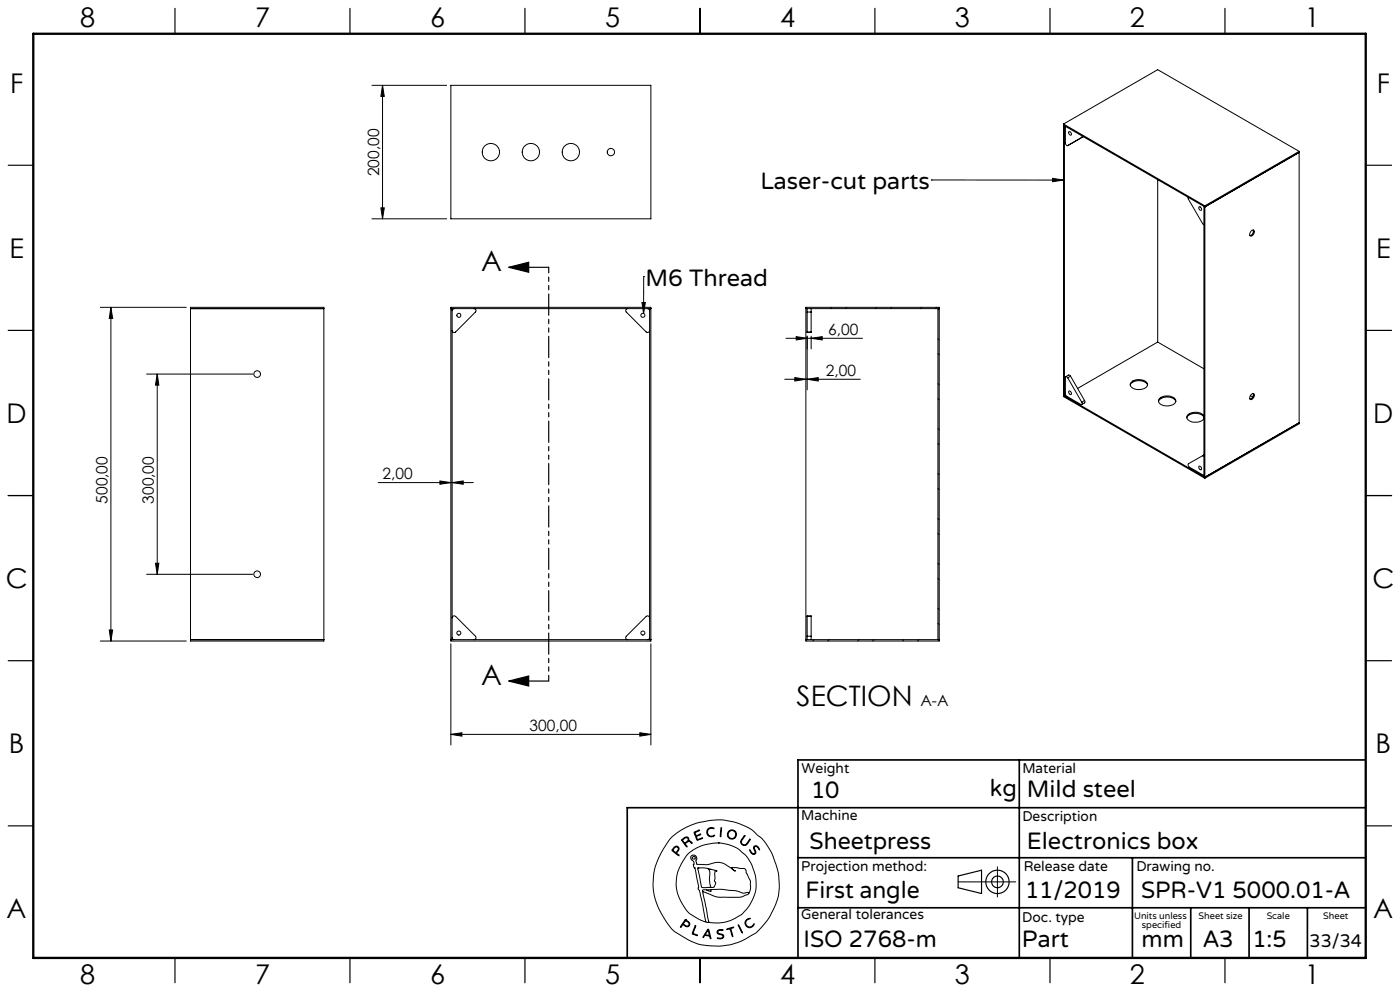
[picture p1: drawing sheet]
<svg xmlns="http://www.w3.org/2000/svg" width="420mm" height="297mm" viewBox="0 0 420 297" stroke-linecap="round" stroke-linejoin="round" font-family="sans-serif">
<g fill="none" stroke="#000" stroke-width=".3">
<path d="M111.6 25.6h22.4M114.8 25.6v40M114.8 25.6l.5 3.3h-1zM135.3 25.6h60v40h-60zM319.1 37.2v81.6l42.4 24.5M319.1 37.2l42.4 24.5M319.1 37.2l28.2-16.3 42.4 24.5M319.6 37.8v5.1a.72 .72 0 0 0 .7 .7M320.7 39.5a.56 .56 0 0 1 .6 .3 .56 .56 0 0 1-.2 .7l-.4-.4zM279.4 53.9h.1M279.4 53.9l39.7 .1M315.7 53.4l3.4 .6-3.4 .5z"/>
<path d="M324.5 41.2l-4.2 2.4M324.5 41.2l.5-.2-4.7 2.6M324.6 40.7l-.1 .5M347.3 53.9v48.6M356.4 59.1l.1 .6 4.3 7.4 .4 .2M389.7 45.7l-28.2 16.3M389.7 45.4v81.6l-28.2 16.3M389.7 45.4l-28.2 16.3M111.6 65.6h22.4M114.3 62.3h1l-.5 3.3zM359.7 62.1a.56 .56 0 0 1 .7 .2 .56 .56 0 0 1-.2 .7l-.4-.3zM361.5 62l-42.4-24.5 .2 .2v81"/>
<path d="M361.5 62l-.3-.2v81l.3 .2M361.5 61.7v81.6M375.4 69.2a.56 .56 0 0 1 .8-.2 .56 .56 0 0 1 0 .9 .71 .71 0 0 1-.5 .8 .71 .71 0 0 1-.8-.3zM376 68.9a1.28 1.28 0 0 1-1 1.7M30.1 92.1h25.8M33.3 92.1l.5 3.3h-1zM33.3 92.1v100M57.1 92.1h40.1v100h-40.1zM57.1 92.5h40.1M135.3 92.1h60v100h-60zM135.3 92.5h60M135.6 92.5v99.2"/>
<path d="M136.2 92.5l-.4 .2-.2 .4M142.2 92.5a.6 .6 0 0 1 .6 .4 .6 .6 0 0 1-.2 .6l-5.9 6a.62 .62 0 0 1-.7 .1 .62 .62 0 0 1-.4-.5M188.3 92.5a.6 .6 0 0 0-.5 .4 .6 .6 0 0 0 .1 .6l6 6a.6 .6 0 0 0 .6 .1 .6 .6 0 0 0 .4-.5M192.6 90.7h1l-.5 3.2zM193.1 82.9h.1M193.1 82.9v11M194.3 92.5l.4 .2 .2 .4M194.9 92.5v99.2M241.8 92.1h40v100h-40zM241.8 92.5h40M242.1 92.5v1M242.1 99.5v.2h1.2v-.2"/>
<path d="M242.1 93.5v6M242.1 93.5h1.2M242.1 99.5h1.2M243.3 92.5v1M243.3 93.5v6M249.6 92.1l-.4 .4M254 92.1l-.4 .4M263 92.1l-.4 .4M267.5 92.1l-.4 .4M276.5 92.1l-.4 .4M281 92.1l-.4 .4M281.8 92.9l-.4-.4v99.2"/>
<path d="M44 112.1h31.9M47.2 112.1l.5 3.3h-1.1zM47.2 112.1v60M235.4 113.7h22.7M235.8 101.4h23M238.4 113.2l3.4 .5-3.4 .5zM238.9 100.9l3.2 .5-3.2 .5zM242.1 100.7v16.1M242.1 113.7l3.4-.5v1zM243.3 101.4l3.4-.5v1zM243.3 100.7v3.9M281.4 119.4l.4 .4"/>
<path d="M281.4 106l.4 .4M281.4 115l.4 .4M281.4 101.5l.4 .4M319.3 118.7l-.2-.2 42.4 24.5M319.7 118.5l-.4 .2M320.3 113.2a.36 .36 0 0 0-.3-.3 .36 .36 0 0 0-.4 .3l.1 5.3 4.5 2.7a.36 .36 0 0 0 .5-.2 .36 .36 0 0 0-.2-.5M320.3 113.2l4.2 7.3M320.6 117.3a.57 .57 0 0 1 .7 .2 .57 .57 0 0 1-.1 .7l-.6-.4zM321.2 112.7l-.6-.3-.9 .5M321.2 112.7l-.9 .5M321.2 112.7l4.2 7.3M339.1 115.4a3.1 3.1 0 0 1 5.1 0"/>
<path d="M339.3 114.6a3.4 3.4 0 0 1 4.9 .4 1.81 1.81 0 0 1-2.2 1.7 2.25 2.25 0 0 1-2.9-1.6zM347.3 102.5l-24 13.9M347.3 102.5l13.9 8M347.8 119.5a3.6 3.6 0 0 1 4.9 .3 1.86 1.86 0 0 1-2.2 1.8 2.31 2.31 0 0 1-2.9-1.6zM375.1 118.6l.7 .4M375.4 118.2a.56 .56 0 0 1 .8-.2 .56 .56 0 0 1 0 .9 .71 .71 0 0 1-.5 .8 .71 .71 0 0 1-.8-.3zM376 117.9a1.32 1.32 0 0 1-1 1.7M281.4 132.9l.4 .4M281.4 128.4l.4 .4M325.4 120l.1 .6-1 .6M325.4 120l-.9 .5M347.6 120.3a3.2 3.2 0 0 1 5.1 0"/>
<path d="M359.7 139.8a.58 .58 0 0 1 .7 .3 .58 .58 0 0 1-.2 .7l-.4-.3zM360.8 136.6l-4.3 2.4-.1 .3 .4 .7 4.4 2.5M360.8 136.6l.4 .1M361.2 124.7a3.2 3.2 0 0 0-5.1 .2 2.21 2.21 0 0 0 2.9 1.6 2.45 2.45 0 0 0 2.2-1.1M361.2 125.1a3.4 3.4 0 0 0-5.1-.1v.2M361.2 136.3l-.4 .3M389.7 126.7l-28.2 16.3M113.5 144.6h28.5M132 144.1l3.3 .5-3.3 .5zM135.6 144.6l3.4-.5v1zM281.4 159.8l.4 .5M281.4 146.4l.4 .4"/>
<path d="M281.4 155.4l.4 .4M281.4 141.9l.4 .4M44 172.1h31.9M46.6 168.8h1.1l-.5 3.3zM281.4 173.3l.4 .4M281.4 168.8l.4 .4M30.1 192.1h25.8M32.8 188.8h1l-.5 3.3zM57.1 191.7h40.1M135.3 193v30.3M135.3 191.7h60M135.6 185.2a.62 .62 0 0 1 .4-.6 .62 .62 0 0 1 .7 .1l5.9 6a.59 .59 0 0 1 .2 .6 .59 .59 0 0 1-.6 .4"/>
<path d="M135.6 191.1l.2 .4 .4 .2M194.9 185.2a.6 .6 0 0 0-.4-.6 .6 .6 0 0 0-.6 .1l-6 6a.59 .59 0 0 0-.2 .6 .59 .59 0 0 0 .6 .4M194.9 191.1l-.1 .3-.5 .3M195.3 193v30.3M241.8 191.7h40M242.1 190.7v1M242.1 184.7v-.1h1.2v.1M242.1 184.7v6M242.1 190.7h1.2M242.1 184.7h1.2M243.3 190.7v1M243.3 184.7v6"/>
<path d="M244.2 191.7l-.4 .4M248.7 191.7l-.4 .4M257.7 191.7l-.4 .4M262.2 191.7l-.4 .4M271.2 191.7l-.4 .4M275.7 191.7l-.4 .4M281.4 186.8l.4 .4M281.4 182.3l.4 .4M191.9 219.6l3.4 .5-3.4 .5zM135.3 220.1l3.3-.5v1zM135.3 220.1h60M201.3 251.1l2.8-2.2 4.5-2.1 4.8-1 3.2-.1 3.7 .7 3.3 1.2 2 1.1 2.8 2.4 1.5 1.8 1.8 3.2 1.8 5.3 .3 3.5-.2 3-.8 2.8-1.7 3.7-1.8 2.5a16.5 16.5 0 0 1-6.7 5l-3.3 1.2-2.9 .4h-3.4l-2.9-.4-3.7-1.5-3.8-2.3-1.1-.9-1.2-1.6-2.3-3.7-1.2-2.8-.6-2.2-.3-3.1 .3-3.5 .9-3.2 2-4z"/>
<path d="M202 254.1l.7-.5 .6 .1 .4 .6-.1 .6a.64 .64 0 0 0-.3 1.1l.4 .5-1.7-1.2a.52 .52 0 0 1-.4-.5 .52 .52 0 0 1 .4-.6zM202.4 254l.4-.2 .5 .1 .2 .5-.2 .4a.73 .73 0 0 1-.7 .6 .73 .73 0 0 1-.7-.7zM204.5 251.6l1.1-.7h.6l.4 .3 .1 .8 .6 .2 .3 .5-.8-.5-.6 .2a.61 .61 0 0 0-.6 .5 .61 .61 0 0 0 .5 .7l-.1 .3-1.5-2zM204.8 251.7l.8-.6h.6l.2 .6-.5 .6a.52 .52 0 0 1-.6 .3 .52 .52 0 0 1-.4-.5zM208.2 249.4l1.7-.6-1 .5a.57 .57 0 0 0-.2 .9 .57 .57 0 0 0 .9 0l.6-.2-.8 .5a.46 .46 0 0 0-.5 .4 .46 .46 0 0 0 .3 .5l.1 .2 1.5-.5-1.7 .7zM212.3 248.5l.8-.5 1 .2 .1 .2-.9-.2-.7 .3-.3 .5v.7l.1 .4 .6 .4 1.3-.2a.53 .53 0 0 1-.3 .5 .53 .53 0 0 1-.5 0l-.9-.2-.4-.4-.2-1zM215.5 252.6l2.7 .4 3 1.2 2.3 1.9 .9 1.2 1.3 2.2 1.1 3.8-.1 3.5-.8 2.5a11.7 11.7 0 0 1-8.9 7.2l-2.6 .1-1.7-.2M215.5 252.6l-4.1 .6-3.4 1.5-2.1 1.8-2.1 3.5-.5 1.4-.4 2 .1 3 .9 2.9 2 3.4a9.1 9.1 0 0 0 4 2.9l1.9 .8M215.5 252.6h.1M216.3 248.1h.2v.6l-.2 1.9-.2 .2zM223.3 250.5l.1-.1 .1 .2-1.1 1.6 .2 .7 .7 .3a3.3 3.3 0 0 0 1.7-1.7v.2l-1 1.5-.4 .2-.7-.1-.6-.5-.1-.6zM224.9 254.7l.7 .9 .5 .3 .4-.3-.4-1.4 .2-.6h.9l.7 1-.1 .1-.9-1-.5 .1-.1 .4 .5 1.4-.6 .5-.9-.5z"/>
<path d="M299.2 259.8v9M205.6 275.6l-1.4 2-.1 .2h.2a.69 .69 0 0 1 .6-.6 .69 .69 0 0 1 .8 .4l.9 .1 .3-.9-1.3-1.2M205.6 275.6h.1M205.6 275.9l-.3 .5M205.7 275.9l1 .9-.1 .6-.6 .1a.7 .7 0 0 1-.9-.9l.2-.2M205.7 275.9h.1M208.5 277.5l.2-.1v.2l-.5 1.4a.56 .56 0 0 0-.2 .7 .56 .56 0 0 0 .7 .3l.5 .4-1.6-.6zM209.3 260.2l2.3-.1 3.1 .8 .4 .3a.35 .35 0 0 0-.5-.2 .35 .35 0 0 0-.1 .5v1.8l-.2 .7 .4 .8-.4 1-.5 .2h-2.6a.85 .85 0 0 1-.8-.2 .85 .85 0 0 1-.1-.9zM209.4 260.1h.1M210.8 267.2l1.9 9.2M210.8 267.2l3.7 1.5 1.3 .2h6.3l2.1-.8 .4-.3M211.8 276.4h.9"/>
<path d="M211.9 266.7h-1.1v.5M212.1 260.2a2.12 2.12 0 0 1 .8 2.7v1.9l.3 .9-.3 .2M212.3 278.6l.1-.1a4.3 4.3 0 0 1 .9 2.6v.2h-.2a.74 .74 0 0 0-.8-.8l-.2-.1a.82 .82 0 0 0-1.1 .6l-.1-.3zM212.3 278.9l.4 .9a.4 .4 0 0 1-.1 .6 .4 .4 0 0 1-.6-.2l-.4-.1zM212.4 278.9h.1M212.7 276.4h.1M213 260.6h.1M213.3 266.6l3.2-.1 4.2 .4 2.3 .8 1.1-.2a.3 .3 0 0 1 .4-.1 .3 .3 0 0 1 .1 .4M213.3 266.6v.6l-1.4-.5M213.3 266.6l-1.4 .1M215.3 278.9l.6-.3 1 .1v.2h-1.4l-.2 .6 .3 .2 1.4 .5 .1 .5-.2 .4-.6 .3-1.1-.2h1.1l.6-.5-.3-.5-1.4-.5-.1-.4zM218 278.4l2.1-.5-.8 .4 .5 2.4-.8-2.3-.8 .2z"/>
<path d="M221.5 277.2l1.2 2.2v.2zM221.5 277.1h.1M224 275.6l.7-.4 .3 .1-.8 .4-.4 .6v.6l.5 .7 .9 .2 .9-.9a.41 .41 0 0 1 .1 .5 .41 .41 0 0 1-.4 .2l-1 .5-.9-.5-.4-1.1zM224.6 267.8l.5-1.4v-2.3l-1.7-3.8-3.9-.3 .3 .5 .8 .6h-.1l-3.1-2.2-1.7-.5-3.6 .7-3-.1-.3-.9 .3-.8-.3-.7-.6-.3-.7 .1-.3 .4v.4l1 1.1-.1 1.4 .4 .5 1.1 5.4-.2 .8 .4 .4 .3 1.1 1.7 8.5M287.4 264.3h17.3"/>
<circle cx="147.3" cy="45.6" r="2.6"/>
<circle cx="159.3" cy="45.6" r="2.6"/>
<circle cx="171.3" cy="45.6" r="2.6"/>
<circle cx="183.3" cy="45.6" r="1.09"/>
<circle cx="137.7" cy="94.5" r=".61"/>
<circle cx="192.9" cy="94.5" r=".61"/>
<circle cx="77.1" cy="112.1" r=".99"/>
<circle cx="77.1" cy="172.1" r=".99"/>
<circle cx="137.7" cy="189.7" r=".61"/>
<circle cx="192.9" cy="189.7" r=".61"/>
<circle cx="208.1" cy="257.1" r=".44"/>
<circle cx="219.5" cy="250.1" r="1.17"/>
<circle cx="219.6" cy="250.1" r="1.38"/>
</g>
<g fill="none" stroke="#000" stroke-width=".35">
<path d="M52.5 2.5v7.5M105 2.5v7.5M157.5 2.5v7.5M210 2.5v7.5M262.5 2.5v7.5M315 2.5v7.5M367.5 2.5v7.5M2.5 49.5h7.5M410 49.5h7.5M2.5 99h7.5M152.6 80.1l6-1.5v3zM152.6 80.1h12"/>
<path d="M410 99h7.5M2.5 148.5h7.5M410 148.5h7.5M2.5 198h7.5M410 198h7.5M152.6 204.1l6-1.5v3zM152.6 204.1h12M2.5 247.5h7.5M410 247.5h7.5M287.4 262.5l7.1-1.7v7l-7.1-1.7zM52.5 287v7.5M105 287v7.5"/>
<path d="M157.5 287v7.5M210 287v7.5M262.5 287v7.5M315 287v7.5M367.5 287v7.5"/>
<circle cx="299.2" cy="264.3" r="3.5"/>
<circle cx="299.2" cy="264.3" r="1.75"/>
</g>
<path d="M164.6 80.1v124" fill="none" stroke="#000" stroke-width=".35" stroke-dasharray="6.3 1.3 1.3 1.3 1.3 1.3" stroke-dashoffset="4.7"/>
<path d="M305.8 227.7v59.2M409.7 227.7h-170.3v59.2M239.4 257.1h170.3M339.7 257.1v29.9M409.7 242.1h-221.5v45M239.4 272.1h170.3M357.2 272.1v14.8M374.7 272.1v14.8M392.2 272.1v14.8" fill="none" stroke="#000" stroke-width=".5"/>
<path d="M10 10.1h399.7v277h-399.7z" fill="none" stroke="#000" stroke-width=".7"/>
<g fill="#000">
<path d="M192.6 90.7h1l-.5 3.2z"/>
<path d="M114.3 62.3h1l-.5 3.3zM114.8 25.6l.5 3.3h-1z"/>
<path d="M152.6 80.1l6-1.5v3zM152.6 204.1l6-1.5v3z"/>
<path d="M47.2 112.1l.5 3.3h-1.1zM46.6 168.8h1.1l-.5 3.3zM33.3 92.1l.5 3.3h-1zM32.8 188.8h1l-.5 3.3z"/>
<path d="M242.1 113.7l3.4-.5v1zM238.4 113.2l3.4 .5-3.4 .5z"/>
<path d="M135.3 220.1l3.3-.5v1zM191.9 219.6l3.4 .5-3.4 .5zM132 144.1l3.3 .5-3.3 .5zM135.6 144.6l3.4-.5v1zM315.7 53.4l3.4 .6-3.4 .5zM238.9 100.9l3.2 .5-3.2 .5zM243.3 101.4l3.4-.5v1z"/>
</g>
<g font-size="8.5">
<text x="144.3" y="81.3">A</text>
<text x="144.3" y="205.3">A</text>
<text x="239" y="211.6">SECTION</text>
</g>
<g font-size="8.1">
<text x="24" y="8">8</text>
<text x="76.5" y="8">7</text>
<text x="129" y="8">6</text>
<text x="181.5" y="8">5</text>
<text x="234" y="8">4</text>
<text x="286.5" y="8">3</text>
<text x="339" y="8">2</text>
<text x="391.5" y="8">1</text>
<text x="3" y="27.7">F</text>
<text x="413" y="27.7">F</text>
<text x="2.8" y="77.2">E</text>
<text x="412.8" y="77.2">E</text>
<text x="2" y="126.7">D</text>
<text x="412" y="126.7">D</text>
<text x="1.7" y="176.2">C</text>
<text x="411.7" y="176.2">C</text>
<text x="2.7" y="225.7">B</text>
<text x="412.7" y="225.7">B</text>
<text x="2" y="275.2">A</text>
<text x="412" y="275.2">A</text>
<text x="24" y="295">8</text>
<text x="76.5" y="295">7</text>
<text x="129" y="295">6</text>
<text x="181.5" y="295">5</text>
<text x="234" y="295">4</text>
<text x="286.5" y="295">3</text>
<text x="339" y="295">2</text>
<text x="391.5" y="295">1</text>
</g>
<g font-size="7.1">
<text x="228.1" y="56.7">Laser-cut parts</text>
<text x="193.6" y="85.7">M6 Thread</text>
<text x="243.3" y="239.1">10</text>
<text x="297" y="238.5">kg</text>
<text x="308" y="239">Mild steel</text>
<text x="242.9" y="254.4">Sheetpress</text>
<text x="308" y="254.4">Electronics box</text>
<text x="241.6" y="269.2">First angle</text>
<text x="307.5" y="269.2">11/2019</text>
<text x="342.3" y="269.2">SPR-V1 5000.01-A</text>
<text x="241.1" y="283.7">ISO 2768-m</text>
<text x="306.6" y="283.9">Part</text>
<text x="342.5" y="283.9">mm</text>
<text x="360.9" y="283.9">A3</text>
<text x="375.7" y="283.9">1:5</text>
</g>
<text font-size="5.4" x="392.9" y="283.8">33/34</text>
<g font-size="4.7">
<text x="113.8" y="52.8" transform="rotate(-90 113.8 52.8)">200,00</text>
<text x="248.4" y="100.4">6,00</text>
<text x="247.8" y="112.6">2,00</text>
<text x="114.8" y="143.6">2,00</text>
<text x="32.3" y="151" transform="rotate(-90 32.3 151)">500,00</text>
<text x="46.2" y="151" transform="rotate(-90 46.2 151)">300,00</text>
<text x="276.1" y="211.6">A-A</text>
<text x="158.9" y="219.1">300,00</text>
</g>
<g font-size="4.2">
<text x="240.5" y="231.7">Weight</text>
<text x="306.7" y="231.7">Material</text>
<text x="240.4" y="245.9">Machine</text>
<text x="306.7" y="246.1">Description</text>
<text x="240.4" y="261.1">Projection method:</text>
<text x="307.1" y="261">Release date</text>
<text x="340.9" y="261">Drawing no.</text>
<text x="240.4" y="275.6">General tolerances</text>
<text x="306.7" y="276.3">Doc. type</text>
</g>
<g font-size="2.8">
<text x="340.2" y="275.3">Units unless</text>
<text x="359.6" y="275.3">Sheet size</text>
<text x="380" y="275.3">Scale</text>
<text x="396.9" y="275.3">Sheet</text>
<text x="342.6" y="278.2">specified</text>
</g>
</svg>
